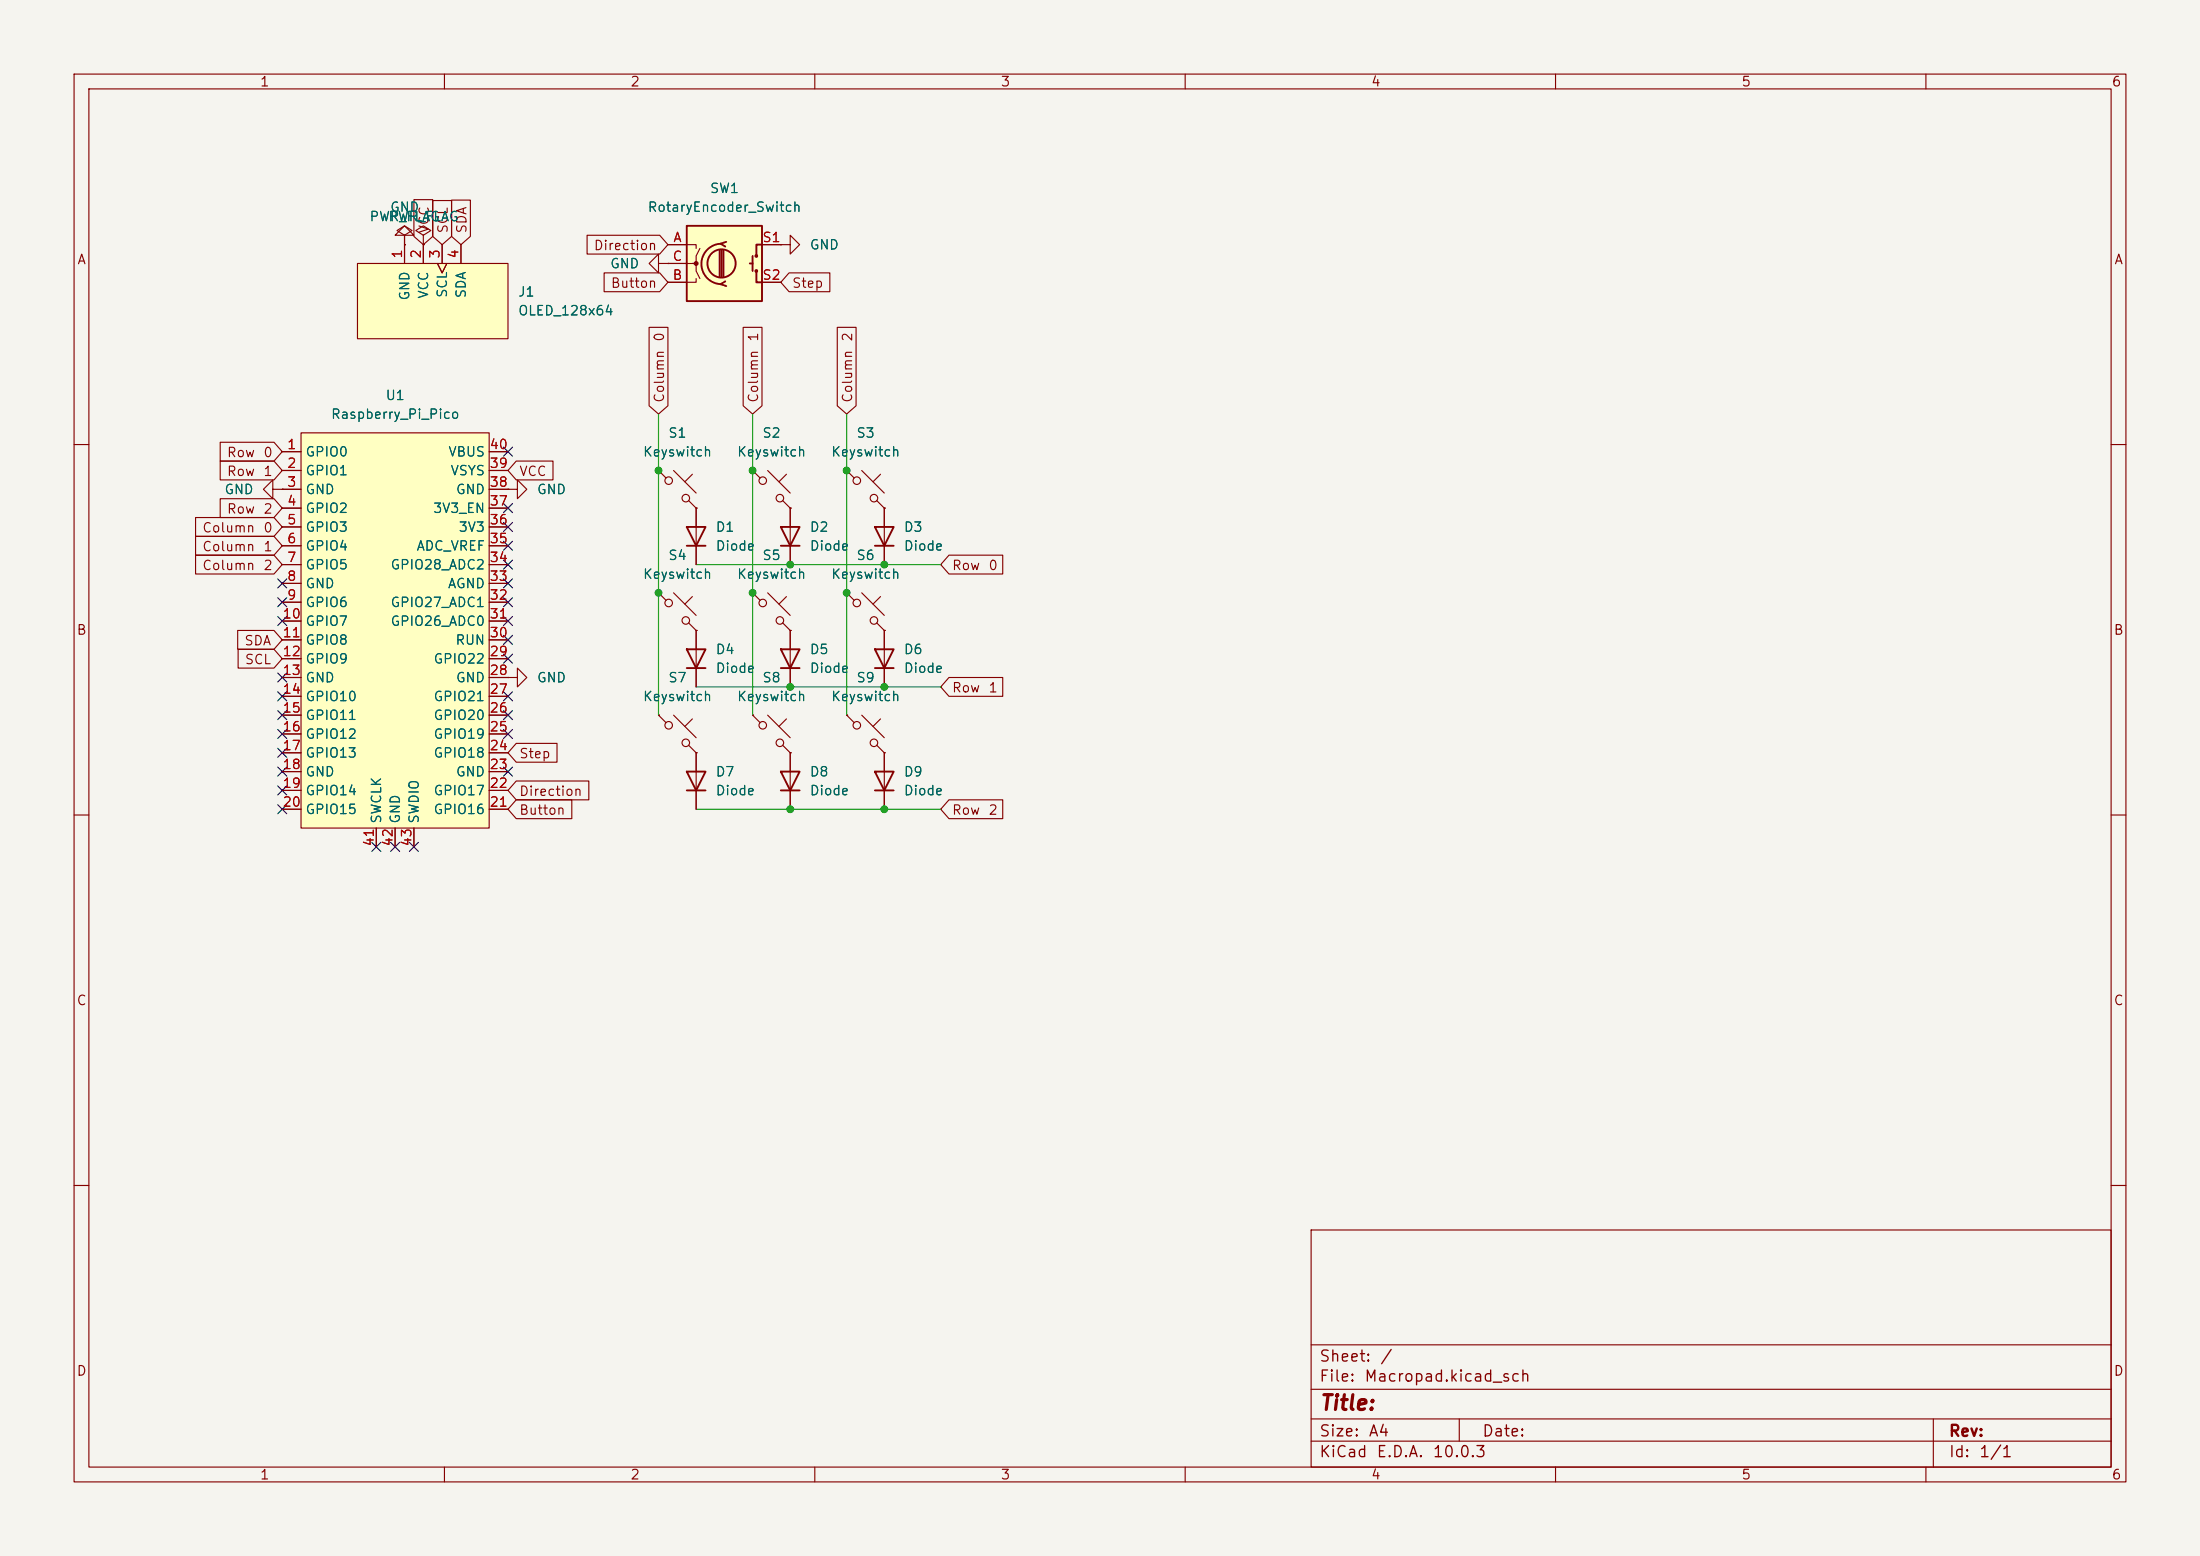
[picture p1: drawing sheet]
<svg xmlns="http://www.w3.org/2000/svg" width="297mm" height="210mm" viewBox="0 0 297 210" stroke-linecap="round" stroke-linejoin="round" font-family="sans-serif">
<path d="M0 0h297v210h-297z" fill="#f5f4ef" stroke="#f5f4ef" stroke-width=".14"/>
<g fill="none" stroke="#840000" stroke-width=".15">
<path d="M10 10h277v190h-277zM12 12h273v186h-273zM60 10v2M110 10v2M160 10v2M210 10v2M260 10v2M10 60h2M285 60h2M88.9 96.5l1 1M88.9 96.5h.1M90.9 96.5l3.1 3.1"/>
<path d="M93.5 97l-1 1M10 110h2M93 100.6l1 1M94 101.6h.1M285 110h2M10 160h2M177 166h108v32h-108zM285 160h2M60 198v2M110 198v2M160 198v2M177 194.5h108"/>
<path d="M177 191.5h108M177 187.5h108M177 181.5h108M197 191.5v3M210 198v2M260 198v2M261 191.5v6.5"/>
<circle cx="90.3" cy="97.9" r=".51"/>
<circle cx="92.6" cy="100.3" r=".51"/>
</g>
<path d="M40.6 58.4h25.4v53.4h-25.4z" fill="#ffffc2"/>
<g fill="none" stroke="#840000" stroke-width=".15">
<path d="M54.6 31.8l1-.7-1-.6-1 .6 1 .7v1.2M54.6 33h.1M57.1 31.8l1.1-.7-1.1-.6-1 .6 1 .7v1.2M57.1 33h.1M105.4 33h1.3v-1.2l1.2 1.2-1.2 1.3v-1.3M105.4 33h.1M40.6 58.4h25.4v53.4h-25.4zM36.8 66v-1.2l-1.2 1.2 1.2 1.3v-1.3h1.3M38.1 66h.1M38.1 61h2.5M38.1 63.5h2.5M38.1 66h2.5"/>
<path d="M38.1 68.6h2.5M38.1 71.1h2.5M38.1 73.7h2.5M38.1 76.2h2.5M38.1 78.7h2.5M66 61h2.6M66 63.5h2.6M66 66h2.6M66 68.6h2.6M66 71.1h2.6M66 73.7h2.6M66 76.2h2.6"/>
<path d="M66 78.7h2.6M68.6 66h1.2v-1.2l1.3 1.2-1.3 1.3v-1.3M68.6 66h.1M88.9 63.5l1 1M88.9 63.5h.1M90.9 63.5l3.1 3M93 67.6l1 1M93.5 64l-1 1M94 68.6h.1M94 68.6v7.6M101.6 63.5l1 1M101.6 63.5h.1"/>
<path d="M103.6 63.5l3.1 3M105.7 67.6l1 1M106.2 64l-1 1M106.7 68.6h.1M106.7 68.6v7.6M114.3 63.5l1 1M114.3 63.5h.1M116.3 63.5l3.1 3M118.4 67.6l1 1M118.9 64l-1 1M119.4 68.6h.1M119.4 68.6v7.6"/>
<path d="M38.1 81.3h2.5M38.1 83.8h2.5M38.1 86.4h2.5M38.1 88.9h2.5M38.1 91.4h2.5M38.1 94h2.5M38.1 96.5h2.5M38.1 99.1h2.5M66 81.3h2.6M66 83.8h2.6M66 86.4h2.6M66 88.9h2.6"/>
<path d="M66 91.4h2.6M66 94h2.6M66 96.5h2.6M66 99.1h2.6M68.6 91.4h1.2v-1.2l1.3 1.2-1.3 1.3v-1.3M68.6 91.4h.1M88.9 80l1 1M88.9 80h.1M90.9 80l3.1 3.1M93 84.1l1 1M93.5 80.5l-1 1M94 85.1h.1"/>
<path d="M94 85.1v7.6M101.6 96.5l1 1M101.6 96.5h.1M101.6 80l1 1M101.6 80h.1M103.6 96.5l3.1 3.1M103.6 80l3.1 3.1M105.7 84.1l1 1M106.2 97l-1 1M106.2 80.5l-1 1M106.7 85.1h.1M106.7 85.1v7.6"/>
<path d="M114.3 80l1 1M114.3 80h.1M114.3 96.5l1 1M114.3 96.5h.1M116.3 80l3.1 3.1M116.3 96.5l3.1 3.1M118.4 84.1l1 1M118.9 80.5l-1 1M118.9 97l-1 1M119.4 85.1h.1M119.4 85.1v7.6M38.1 101.6h2.5"/>
<path d="M38.1 104.1h2.5M38.1 106.7h2.5M38.1 109.2h2.5M50.8 111.8v2.5M53.3 111.8v2.5M55.9 111.8v2.5M66 101.6h2.6M66 104.1h2.6M66 106.7h2.6M66 109.2h2.6M94 101.6v7.6M105.7 100.6l1 1"/>
<path d="M106.7 101.6h.1M106.7 101.6v7.6M118.4 100.6l1 1M119.4 101.6h.1M119.4 101.6v7.6"/>
<circle cx="90.3" cy="64.9" r=".51"/>
<circle cx="92.6" cy="67.2" r=".51"/>
<circle cx="103" cy="64.9" r=".51"/>
<circle cx="105.3" cy="67.2" r=".51"/>
<circle cx="115.7" cy="64.9" r=".51"/>
<circle cx="118" cy="67.2" r=".51"/>
<circle cx="90.3" cy="81.4" r=".51"/>
<circle cx="92.6" cy="83.7" r=".51"/>
<circle cx="103" cy="81.4" r=".51"/>
<circle cx="103" cy="97.9" r=".51"/>
<circle cx="105.3" cy="83.7" r=".51"/>
<circle cx="115.7" cy="97.9" r=".51"/>
<circle cx="115.7" cy="81.4" r=".51"/>
<circle cx="118" cy="83.7" r=".51"/>
<circle cx="105.3" cy="100.3" r=".51"/>
<circle cx="118" cy="100.3" r=".51"/>
</g>
<g fill="none" stroke="#840000" stroke-width=".25">
<path d="M92.7 71.1h2.5l-1.2 2.6zM92.7 73.7h2.5M105.4 71.1h2.5l-1.2 2.6zM105.4 73.7h2.5M118.1 71.1h2.5l-1.2 2.6zM118.1 73.7h2.5M92.7 87.6h2.5l-1.2 2.6zM92.7 90.2h2.5M105.4 87.6h2.5l-1.2 2.6zM105.4 90.2h2.5M118.1 87.6h2.5l-1.2 2.6zM118.1 90.2h2.5"/>
<path d="M92.7 104.1h2.5l-1.2 2.6zM92.7 106.7h2.5M105.4 104.1h2.5l-1.2 2.6zM105.4 106.7h2.5M118.1 104.1h2.5l-1.2 2.6zM118.1 106.7h2.5"/>
</g>
<path d="M48.3 35.6h20.3v10.1h-20.3z" fill="#ffffc2"/>
<path d="M48.3 35.6h20.3v10.1h-20.3zM54.6 33v2.6M57.1 33v2.6M59.1 35.6l.6 1.2 .6-1.2M59.7 33v2.6M62.2 33v2.6M88.9 35.6v-1.3l-1.3 1.3 1.3 1.2v-1.2h1.3M90.2 35.6h.1" fill="none" stroke="#840000" stroke-width=".15"/>
<path d="M92.7 30.5h10.2v10.1h-10.2z" fill="#ffffc2"/>
<g fill="none" stroke="#840000" stroke-width=".25">
<path d="M92.7 30.5h10.2v10.1h-10.2zM97.2 33.8v3.5M97.4 32.9a2.73 2.73 0 0 0-2.7 2.7 2.73 2.73 0 0 0 2.7 2.8M97.4 33.8v3.5M97.7 33.8v3.5M97.9 38l-.6 .4 .7 .2M98 32.6l-.7 .3 .6 .4M101.2 35.6h.4M101.6 34.5v2.1M102.1 36.6v1.5h.8M102.9 33h-.8v1.5"/>
<circle cx="97.4" cy="35.6" r="1.9"/>
<circle cx="102.1" cy="36.6" r=".13"/>
<circle cx="102.1" cy="34.5" r=".13"/>
</g>
<g fill="none" stroke="#840000" stroke-width=".15">
<path d="M54.6 33h.1M54.6 33v2.6M55.9 26.9h2.5v5l-1.3 1.1-1.2-1.1zM57.1 33h.1M57.1 33v2.6M58.4 27.1h2.6v4.8l-1.3 1.1-1.3-1.1zM59.1 35.6l.6 1.2 .6-1.2M59.7 33v2.6M61 27h2.5v4.9l-1.3 1.1-1.2-1.1zM62.2 33v2.6M79.3 31.7h9.8l1.1 1.3-1.1 1.3h-9.8zM81.6 36.8h7.5l1.1 1.3-1.1 1.3h-7.5z"/>
<path d="M90.2 33h3.8v.5M90.2 35.6h3.8v1l.5 1M90.2 35.6h.1M94 37.6v.5h-3.8M94.5 33.5l-.5 1v1.1h-.5M102.9 33h2.5M102.9 38.1h2.5M105.4 33h.1M106.5 36.8h5.5v2.6h-5.5l-1.1-1.3zM29.7 59.7h7.3l1.1 1.3-1.1 1.2h-7.3zM87.6 44.2h2.6v10.6l-1.3 1.1-1.3-1.1zM100.3 44.2h2.6v10.6l-1.3 1.1-1.3-1.1z"/>
<path d="M113 44.2h2.6v10.6l-1.3 1.1-1.3-1.1zM26.4 74.9h10.6l1.1 1.3-1.1 1.3h-10.6zM26.4 69.8h10.6l1.1 1.3-1.1 1.3h-10.6zM26.4 72.4h10.6l1.1 1.3-1.1 1.2h-10.6zM29.7 67.3h7.3l1.1 1.3-1.1 1.3h-7.3zM29.7 62.2h7.3l1.1 1.3-1.1 1.3h-7.3zM38.1 66h.1M38.1 61h2.5M38.1 63.5h2.5M38.1 66h2.5M38.1 68.6h2.5M38.1 71.1h2.5"/>
<path d="M38.1 73.7h2.5M38.1 76.2h2.5M38.1 78.7h2.5M66 61h2.6M66 63.5h2.6M66 66h2.6M66 68.6h2.6M66 71.1h2.6M66 73.7h2.6M66 76.2h2.6M66 78.7h2.6M68.6 66h.1"/>
<path d="M69.7 62.2h5v2.6h-5l-1.1-1.3zM88.9 63.5h.1M94 68.6h.1M94 68.6v2.5M94 73.7v2.5M101.6 63.5h.1M106.7 68.6h.1M106.7 68.6v2.5M106.7 73.7v2.5M114.3 63.5h.1M119.4 68.6h.1M119.4 68.6v2.5"/>
<path d="M119.4 73.7v2.5M128.1 74.9h7.3v2.6h-7.3l-1.1-1.3zM32.1 85.1h4.9l1.1 1.3-1.1 1.2h-4.9zM32.1 87.6h4.9l1.1 1.3-1.1 1.3h-4.9zM38.1 81.3h2.5M38.1 83.8h2.5M38.1 86.4h2.5M38.1 88.9h2.5M38.1 91.4h2.5M38.1 94h2.5M38.1 96.5h2.5M38.1 99.1h2.5"/>
<path d="M66 81.3h2.6M66 83.8h2.6M66 86.4h2.6M66 88.9h2.6M66 91.4h2.6M66 94h2.6M66 96.5h2.6M66 99.1h2.6M68.6 91.4h.1M88.9 96.5h.1M88.9 80h.1M94 85.1h.1"/>
<path d="M94 85.1v2.5M94 90.2v2.5M101.6 96.5h.1M101.6 80h.1M106.7 85.1h.1M106.7 85.1v2.5M106.7 90.2v2.5M114.3 80h.1M114.3 96.5h.1M119.4 85.1h.1M119.4 85.1v2.5M119.4 90.2v2.5"/>
<path d="M128.1 91.4h7.3v2.6h-7.3l-1.1-1.3zM38.1 101.6h2.5M38.1 104.1h2.5M38.1 106.7h2.5M38.1 109.2h2.5M50.8 111.8v2.5M53.3 111.8v2.5M55.9 111.8v2.5M66 101.6h2.6M66 104.1h2.6M66 106.7h2.6M66 109.2h2.6"/>
<path d="M69.7 105.4h9.8v2.6h-9.8l-1.1-1.3zM69.7 100.3h5.5v2.6h-5.5l-1.1-1.3zM69.7 107.9h7.5v2.6h-7.5l-1.1-1.3zM94 101.6h.1M94 101.6v2.5M94 106.7v2.5M106.7 101.6h.1M106.7 101.6v2.5M106.7 106.7v2.5M119.4 101.6h.1M119.4 101.6v2.5M119.4 106.7v2.5"/>
<path d="M128.1 107.9h7.3v2.6h-7.3l-1.1-1.3z"/>
</g>
<circle cx="94" cy="35.6" r=".25" fill="#840000" stroke="#840000" stroke-width=".15"/>
<path d="M88.9 55.9v40.6M101.6 55.9v40.6M114.3 55.9v40.6M94 76.2h33M94 92.7h33M94 109.2h33" fill="none" stroke="#009600" stroke-width=".15"/>
<g fill="none" stroke="#000084" stroke-width=".15">
<path d="M37.5 78.1l1.2 1.2M38.7 78.1l-1.2 1.2M68 60.4l1.2 1.2M68 75.6l1.2 1.2M68 73.1l1.2 1.2M68 78.1l1.2 1.2M68 68l1.2 1.2M68 70.5l1.2 1.2M69.2 60.4l-1.2 1.2M69.2 75.6l-1.2 1.2M69.2 73.1l-1.2 1.2M69.2 78.1l-1.2 1.2"/>
<path d="M69.2 68l-1.2 1.2M69.2 70.5l-1.2 1.2M37.5 90.8l1.2 1.2M37.5 93.4l1.2 1.2M37.5 83.2l1.2 1.2M37.5 80.7l1.2 1.2M37.5 95.9l1.2 1.2M37.5 98.5l1.2 1.2M38.7 90.8l-1.2 1.2M38.7 93.4l-1.2 1.2M38.7 83.2l-1.2 1.2M38.7 80.7l-1.2 1.2"/>
<path d="M38.7 95.9l-1.2 1.2M38.7 98.5l-1.2 1.2M68 80.7l1.2 1.2M68 85.8l1.2 1.2M68 88.3l1.2 1.2M68 93.4l1.2 1.2M68 95.9l1.2 1.2M68 83.2l1.2 1.2M68 98.5l1.2 1.2M69.2 80.7l-1.2 1.2M69.2 85.8l-1.2 1.2M69.2 88.3l-1.2 1.2"/>
<path d="M69.2 93.4l-1.2 1.2M69.2 95.9l-1.2 1.2M69.2 83.2l-1.2 1.2M69.2 98.5l-1.2 1.2M37.5 108.6l1.2 1.2M37.5 101l1.2 1.2M37.5 103.5l1.2 1.2M37.5 106.1l1.2 1.2M38.7 106.1l-1.2 1.2M38.7 103.5l-1.2 1.2M38.7 108.6l-1.2 1.2M38.7 101l-1.2 1.2"/>
<path d="M50.2 113.7l1.2 1.2M51.4 113.7l-1.2 1.2M52.7 113.7l1.2 1.2M53.9 113.7l-1.2 1.2M55.3 113.7l1.2 1.2M56.5 113.7l-1.2 1.2M68 103.5l1.2 1.2M69.2 103.5l-1.2 1.2"/>
</g>
<g fill="#009600" stroke="#009600" stroke-width=".14">
<circle cx="106.7" cy="92.7" r=".46"/>
<circle cx="119.4" cy="109.2" r=".46"/>
<circle cx="119.4" cy="92.7" r=".46"/>
<circle cx="106.7" cy="109.2" r=".46"/>
<circle cx="114.3" cy="80" r=".46"/>
<circle cx="119.4" cy="76.2" r=".46"/>
<circle cx="88.9" cy="80" r=".46"/>
<circle cx="101.6" cy="80" r=".46"/>
<circle cx="114.3" cy="63.5" r=".46"/>
<circle cx="101.6" cy="63.5" r=".46"/>
<circle cx="106.7" cy="76.2" r=".46"/>
<circle cx="88.9" cy="63.5" r=".46"/>
</g>
<text font-size="2" fill="#840000" x="178" y="190.8">Title:</text>
<g font-size="1.5" fill="#840000">
<text x="178" y="184.2">Sheet:</text>
<text x="186.2" y="184.2">/</text>
<text x="178" y="186.9">File:</text>
<text x="184.1" y="186.9">Macropad.kicad_sch</text>
<text x="178" y="197.1">KiCad</text>
<text x="178" y="194.3">Size:</text>
<text x="184.7" y="194.3">A4</text>
<text x="185.7" y="197.1">E.D.A.</text>
<text x="193.3" y="197.1">10.0.3</text>
<text x="200" y="194.3">Date:</text>
<text x="263" y="194.3">Rev:</text>
<text x="263" y="197.1">Id:</text>
<text x="267.1" y="197.1">1/1</text>
</g>
<g font-size="1.3" fill="#840000">
<text x="35" y="12">1</text>
<text x="85" y="12">2</text>
<text x="135" y="12">3</text>
<text x="185" y="12">4</text>
<text x="235" y="12">5</text>
<text x="285" y="12">6</text>
<text x="10.3" y="36">A</text>
<text x="58.2" y="31.6" transform="rotate(-90 58.2 31.6)">VCC</text>
<text x="60.8" y="31.6" transform="rotate(-90 60.8 31.6)">SCL</text>
<text x="63.3" y="31.6" transform="rotate(-90 63.3 31.6)">SDA</text>
<text x="80.1" y="34.1">Direction</text>
<text x="285.3" y="36">A</text>
<text x="82.4" y="39.2">Button</text>
<text x="106.8" y="39.2">Step</text>
<text x="90" y="46.2" transform="rotate(-90 90 46.2)">0</text>
<text x="102.7" y="46.2" transform="rotate(-90 102.7 46.2)">1</text>
<text x="115.4" y="46.2" transform="rotate(-90 115.4 46.2)">2</text>
<text x="90" y="54.5" transform="rotate(-90 90 54.5)">Column</text>
<text x="102.7" y="54.5" transform="rotate(-90 102.7 54.5)">Column</text>
<text x="115.4" y="54.5" transform="rotate(-90 115.4 54.5)">Column</text>
<text x="30.5" y="62">Row</text>
<text x="30.5" y="64.6">Row</text>
<text x="35.5" y="62">0</text>
<text x="35.5" y="64.6">1</text>
<text x="70" y="64.6">VCC</text>
<text x="30.5" y="69.6">Row</text>
<text x="35.5" y="69.6">2</text>
<text x="27.2" y="77.3">Column</text>
<text x="27.2" y="72.2">Column</text>
<text x="27.2" y="74.7">Column</text>
<text x="35.5" y="77.3">2</text>
<text x="35.5" y="72.2">0</text>
<text x="35.5" y="74.7">1</text>
<text x="128.4" y="77.3">Row</text>
<text x="133.3" y="77.3">0</text>
<text x="10.3" y="86">B</text>
<text x="32.9" y="87.4">SDA</text>
<text x="33" y="90">SCL</text>
<text x="285.3" y="86">B</text>
<text x="128.4" y="93.8">Row</text>
<text x="133.3" y="93.8">1</text>
<text x="70" y="107.7">Direction</text>
<text x="70" y="102.7">Step</text>
<text x="70" y="110.3">Button</text>
<text x="128.4" y="110.3">Row</text>
<text x="133.3" y="110.3">2</text>
<text x="10.3" y="136">C</text>
<text x="285.3" y="136">C</text>
<text x="10.3" y="186">D</text>
<text x="285.3" y="186">D</text>
<text x="35" y="200">1</text>
<text x="85" y="200">2</text>
<text x="135" y="200">3</text>
<text x="185" y="200">4</text>
<text x="235" y="200">5</text>
<text x="285" y="200">6</text>
</g>
<g font-size="1.3" fill="#006464">
<text x="52.6" y="28.9">GND</text>
<text x="87.3" y="28.9">RotaryEncoder_Switch</text>
<text x="95.8" y="26.4">SW1</text>
<text x="49.8" y="30.2">PWR_FLAG</text>
<text x="52.3" y="30.2">PWR_FLAG</text>
<text x="109.2" y="34">GND</text>
<text x="55.6" y="40.6" transform="rotate(-90 55.6 40.6)">GND</text>
<text x="58.1" y="40.4" transform="rotate(-90 58.1 40.4)">VCC</text>
<text x="60.7" y="40.3" transform="rotate(-90 60.7 40.3)">SCL</text>
<text x="63.2" y="40.3" transform="rotate(-90 63.2 40.3)">SDA</text>
<text x="69.9" y="40.3">J1</text>
<text x="82.3" y="36.5">GND</text>
<text x="69.9" y="42.9">OLED_128x64</text>
<text x="44.6" y="56.9">Raspberry_Pi_Pico</text>
<text x="52" y="54.3">U1</text>
<text x="90.1" y="59.4">S1</text>
<text x="102.8" y="59.4">S2</text>
<text x="115.5" y="59.4">S3</text>
<text x="41.1" y="61.9">GPIO0</text>
<text x="41.1" y="64.5">GPIO1</text>
<text x="60.4" y="61.9">VBUS</text>
<text x="60.7" y="64.5">VSYS</text>
<text x="86.7" y="61.9">Keyswitch</text>
<text x="99.4" y="61.9">Keyswitch</text>
<text x="112.1" y="61.9">Keyswitch</text>
<text x="30.2" y="67">GND</text>
<text x="41.1" y="67">GND</text>
<text x="41.1" y="69.6">GPIO2</text>
<text x="58.4" y="69.6">3V3_EN</text>
<text x="61.5" y="67">GND</text>
<text x="72.4" y="67">GND</text>
<text x="41.1" y="72.1">GPIO3</text>
<text x="41.1" y="74.6">GPIO4</text>
<text x="41.1" y="77.2">GPIO5</text>
<text x="52.6" y="77.2">GPIO28_ADC2</text>
<text x="56.1" y="74.6">ADC_VREF</text>
<text x="61.8" y="72.1">3V3</text>
<text x="90.1" y="75.9">S4</text>
<text x="96.5" y="72.1">D1</text>
<text x="96.5" y="74.6">Diode</text>
<text x="102.8" y="75.9">S5</text>
<text x="109.2" y="72.1">D2</text>
<text x="109.2" y="74.6">Diode</text>
<text x="115.5" y="75.9">S6</text>
<text x="121.9" y="72.1">D3</text>
<text x="121.9" y="74.6">Diode</text>
<text x="41.1" y="79.7">GND</text>
<text x="41.1" y="82.3">GPIO6</text>
<text x="52.6" y="82.3">GPIO27_ADC1</text>
<text x="60.4" y="79.7">AGND</text>
<text x="86.7" y="78.4">Keyswitch</text>
<text x="99.4" y="78.4">Keyswitch</text>
<text x="112.1" y="78.4">Keyswitch</text>
<text x="41.1" y="84.8">GPIO7</text>
<text x="41.1" y="87.3">GPIO8</text>
<text x="41.1" y="89.9">GPIO9</text>
<text x="52.6" y="84.8">GPIO26_ADC0</text>
<text x="58.4" y="89.9">GPIO22</text>
<text x="61.4" y="87.3">RUN</text>
<text x="96.5" y="88.6">D4</text>
<text x="109.2" y="88.6">D5</text>
<text x="121.9" y="88.6">D6</text>
<text x="41.1" y="92.4">GND</text>
<text x="41.1" y="95">GPIO10</text>
<text x="58.4" y="95">GPIO21</text>
<text x="61.5" y="92.4">GND</text>
<text x="72.4" y="92.4">GND</text>
<text x="86.7" y="95">Keyswitch</text>
<text x="90.1" y="92.4">S7</text>
<text x="96.5" y="91.1">Diode</text>
<text x="99.4" y="95">Keyswitch</text>
<text x="102.8" y="92.4">S8</text>
<text x="109.2" y="91.1">Diode</text>
<text x="112.1" y="95">Keyswitch</text>
<text x="115.5" y="92.4">S9</text>
<text x="121.9" y="91.1">Diode</text>
<text x="41.1" y="97.5">GPIO11</text>
<text x="41.1" y="100">GPIO12</text>
<text x="58.4" y="100">GPIO19</text>
<text x="58.4" y="97.5">GPIO20</text>
<text x="41.1" y="102.6">GPIO13</text>
<text x="41.1" y="105.1">GND</text>
<text x="41.1" y="107.7">GPIO14</text>
<text x="58.4" y="107.7">GPIO17</text>
<text x="58.4" y="102.6">GPIO18</text>
<text x="61.5" y="105.1">GND</text>
<text x="96.5" y="105.1">D7</text>
<text x="96.5" y="107.7">Diode</text>
<text x="109.2" y="105.1">D8</text>
<text x="109.2" y="107.7">Diode</text>
<text x="121.9" y="105.1">D9</text>
<text x="121.9" y="107.7">Diode</text>
<text x="41.1" y="110.2">GPIO15</text>
<text x="51.8" y="111.3" transform="rotate(-90 51.8 111.3)">SWCLK</text>
<text x="54.3" y="111.3" transform="rotate(-90 54.3 111.3)">GND</text>
<text x="56.9" y="111.3" transform="rotate(-90 56.9 111.3)">SWDIO</text>
<text x="58.4" y="110.2">GPIO16</text>
</g>
<g font-size="1.3" fill="#a90000">
<text x="54.6" y="35" transform="rotate(-90 54.6 35)">1</text>
<text x="57.1" y="35" transform="rotate(-90 57.1 35)">2</text>
<text x="59.7" y="35" transform="rotate(-90 59.7 35)">3</text>
<text x="62.2" y="35" transform="rotate(-90 62.2 35)">4</text>
<text x="90.7" y="35.5">C</text>
<text x="90.8" y="33">A</text>
<text x="102.8" y="33">S1</text>
<text x="90.7" y="38.1">B</text>
<text x="102.8" y="38.1">S2</text>
<text x="38.7" y="60.9">1</text>
<text x="38.7" y="63.5">2</text>
<text x="66" y="63.5">39</text>
<text x="66" y="60.9">40</text>
<text x="38.7" y="66">3</text>
<text x="38.7" y="68.6">4</text>
<text x="38.7" y="71.1">5</text>
<text x="66" y="71.1">36</text>
<text x="66" y="68.6">37</text>
<text x="66" y="66">38</text>
<text x="38.7" y="73.6">6</text>
<text x="38.7" y="76.2">7</text>
<text x="66" y="76.2">34</text>
<text x="66" y="73.6">35</text>
<text x="38.1" y="83.8">10</text>
<text x="38.7" y="78.7">8</text>
<text x="38.7" y="81.3">9</text>
<text x="66" y="83.8">31</text>
<text x="66" y="81.3">32</text>
<text x="66" y="78.7">33</text>
<text x="38.1" y="86.3">11</text>
<text x="38.1" y="88.9">12</text>
<text x="66" y="88.9">29</text>
<text x="66" y="86.3">30</text>
<text x="38.1" y="91.4">13</text>
<text x="38.1" y="94">14</text>
<text x="66" y="94">27</text>
<text x="66" y="91.4">28</text>
<text x="38.1" y="96.5">15</text>
<text x="38.1" y="99">16</text>
<text x="38.1" y="101.6">17</text>
<text x="66" y="101.6">24</text>
<text x="66" y="99">25</text>
<text x="66" y="96.5">26</text>
<text x="38.1" y="104.1">18</text>
<text x="38.1" y="106.7">19</text>
<text x="66" y="106.7">22</text>
<text x="66" y="104.1">23</text>
<text x="38.1" y="109.2">20</text>
<text x="66" y="109.2">21</text>
<text x="50.8" y="114.3" transform="rotate(-90 50.8 114.3)">41</text>
<text x="53.3" y="114.3" transform="rotate(-90 53.3 114.3)">42</text>
<text x="55.9" y="114.3" transform="rotate(-90 55.9 114.3)">43</text>
</g>
</svg>
